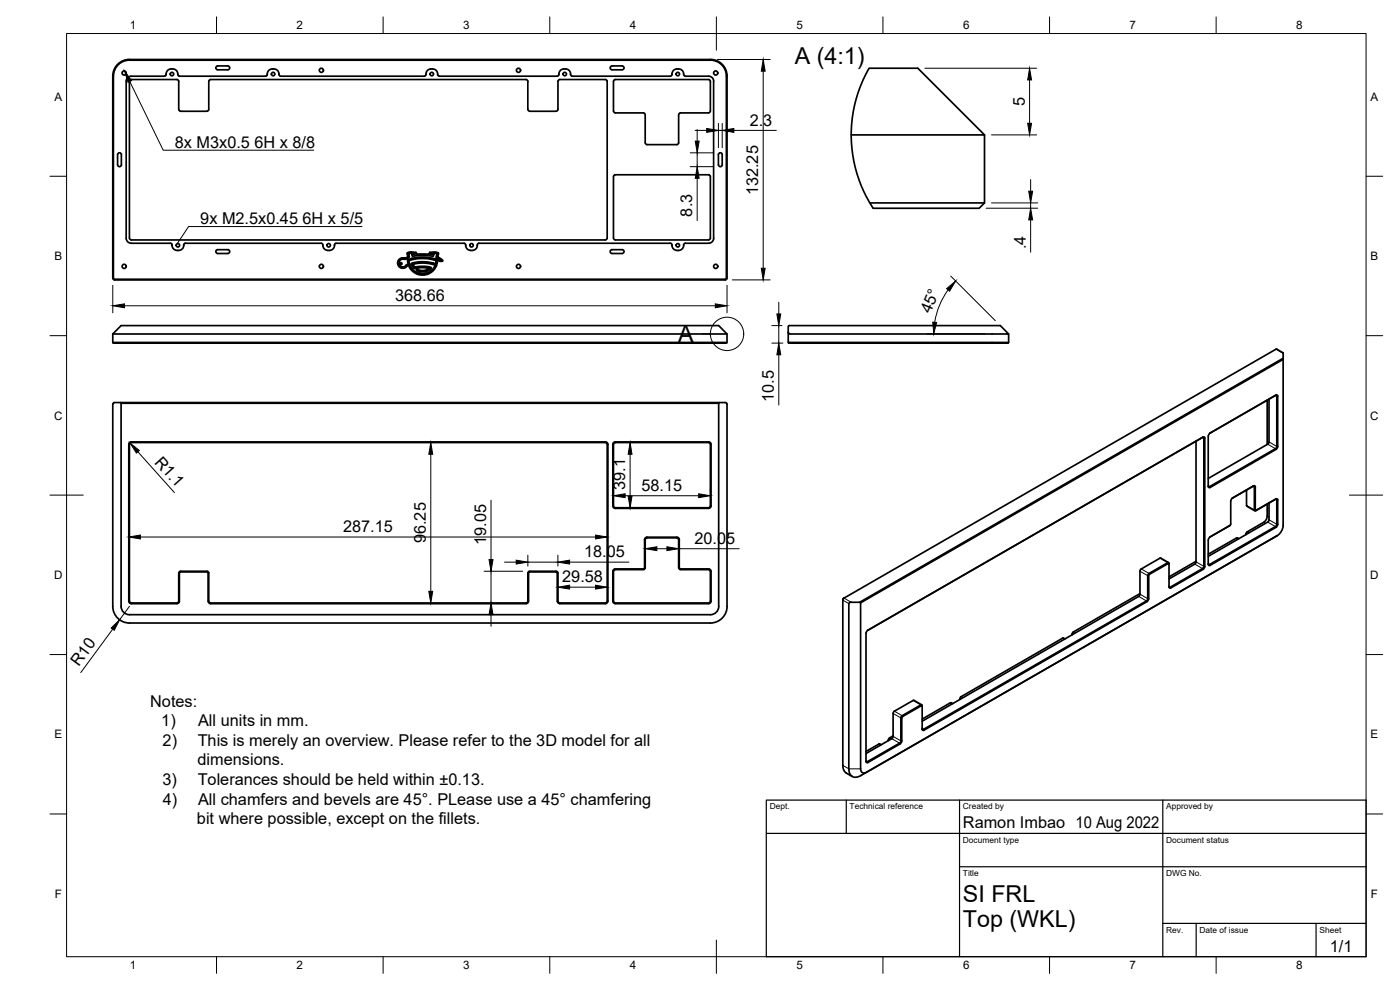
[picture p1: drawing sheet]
<svg xmlns="http://www.w3.org/2000/svg" width="420mm" height="297mm" viewBox="0 0 420 297" stroke-linecap="round" stroke-linejoin="round" font-family="sans-serif">
<!-- layer: Visible -->
<g fill="none" stroke="#000" stroke-width=".51">
<path d="M38.8 18.1h174.4M38.9 18a4.8 4.8 0 0 0-4.9 4.8l.1 60.7 .1 .2 183.5 .1 .3-.3v-60.7a4.8 4.8 0 0 0-4.8-4.8M64.9 19.9l3.5-.1a.58 .58 0 0 1 .5 .6 .58 .58 0 0 1-.6 .5h-3.2l-.3-.5zM183.3 19.9l.4-.1h3a.58 .58 0 0 1 .6 .6 .58 .58 0 0 1-.6 .5h-3.2l-.4-.5zM213.2 17.9l-174.3-.1a5 5 0 0 0-5.1 5v60.7l.6 .5M213.2 17.8a5 5 0 0 1 5 5v60.7l-.5 .5M39.3 22.9h10M39.4 22.9a1.49 1.49 0 0 0-1.5 1.5v47.1a1.49 1.49 0 0 0 1.5 1.5M49.8 22.2v.4l-.4 .2M51.4 20.7a1.72 1.72 0 0 1 2 1.9l.5 .2M51.4 20.7a1.49 1.49 0 0 0-1.5 1.5M53.8 22.9h25.9"/>
<path d="M63.2 23.9h94.7l.5 .5v8.4M63.2 23.9l-.5 .5v8.4l-.6 .6h-7.9l-.5-.3-.1-8.7-.2-.5h-14l-.5 .2v47.3l.5 .6M79.7 22.8l.5-.2a1.82 1.82 0 0 1 1.8-1.9 1.82 1.82 0 0 1 1.8 1.9l.4 .2M84.2 22.9h43.1M129.8 20.7a1.72 1.72 0 0 0-2 1.9l-.5 .2M129.8 20.7a1.67 1.67 0 0 1 1.6 1.9l.4 .2M131.8 22.9h35.4M158.4 32.8l.6 .6h7.9M167.7 22.2v.4l-.5 .2M167.7 22.2a1.79 1.79 0 0 1 2-1.5 1.79 1.79 0 0 1 1.6 1.9l.4 .2M171.7 22.9h29.5M181.7 23.9h-14l-.2 .5-.1 8.4-.5 .6"/>
<path d="M181.7 23.9l.5 .5v47l-.5 .6M193.1 33.9l.5 .5 .1 8.4 .2 .5h9.5l.3-.5 .1-8.7 .4-.2h8.4l.5-.3v-9.5l-.4-.2h-28.3l-.3 .5 .1 9.2 .5 .3h8.4M201.2 22.8l.4-.2a1.82 1.82 0 0 1 1.8-1.9 1.82 1.82 0 0 1 1.8 1.9l.5 .2M205.7 22.9h7a1.49 1.49 0 0 1 1.5 1.5M214.2 24.4v47.1M35.5 46l.4-.2 .5 .4v3.2a.58 .58 0 0 1-.5 .6 .58 .58 0 0 1-.6-.6zM215.8 46l.4-.2 .5 .4 .1 3.2a.58 .58 0 0 1-.6 .6 .58 .58 0 0 1-.6-.6zM255.5 40.5h40l-20-20h-14.7l-2.5 5.1-1.3 3.8-.9 4.2-.6 4.9v3.9l.4 4.3 1 4.3 1.3 4.1 1.6 3.4 2.3 4h31.8l1.6-1.6M295.5 40.5v20.4h-34.5M39.3 73h11.8l.5 .2v.4M39.4 72h142.3M51.6 73.6a1.49 1.49 0 0 0 1.5 1.5"/>
<path d="M53.1 75.1h.5M55.1 73.6a1.49 1.49 0 0 1-1.5 1.5M55.6 73h40.8M55.6 73l-.4 .2-.1 .4M65.3 74.9h3M65.4 74.9a.58 .58 0 0 0-.6 .6 .58 .58 0 0 0 .5 .6h3.1a.58 .58 0 0 0 .5-.6 .58 .58 0 0 0-.5-.6M96.4 73l.4 .2 .1 .4M96.9 73.6a1.49 1.49 0 0 0 1.5 1.5M98.4 75.1h.5M100.4 73.6l.1-.4 .4-.2h38.3l.5 .2v.4M100.4 73.6a1.49 1.49 0 0 1-1.5 1.5M119.7 77.9l.8-.5h1.3l.5-.3 .1-.1-.2-1 .9-.4 1.7 .1 .2 .6h3.8l.2-.6 1.8-.1 .8 .4-.2 1.1 1.5 1.1-.2 .2-1-.1 .1-.3h.3l-1.2-.6 .3-1.2-.3-.1-.6-.1-.3 .9-2.4-.3-3.8 .3-.3-.9h-.3l-.6 .2 .3 .8-.5 .6-1.9 .2-.7 .6v1l.7 .6h.7l.8-.6 .3 .1-.5 .7-1.1 .3-.8-.4-.5-.5-.1-1z"/>
<path d="M122.3 77.9l2.6-.6 2.9-.1 3.2 .6 .3 .2v.5l-.3 .6-.2-.9-3-.6h-2.2l-2.3 .4a.64 .64 0 0 0-.6 .4 .64 .64 0 0 0 .2 .7l.6 1.3 .7 .8 1 .6 1.4 .3 1.2-.1 1.3-.6 .7-.6 .8-1.2-3.2-.7-3.4 .4 .5 .8 3.1-.2 1.8 .4-1.1 1-2 .3-1.1-.4-.2-.4 2.2 .4 1.5-.7-2.3-.2-2 .3-.6-.6-.3-1 2.2-.4h2.3l2.9 .6 .2 .3-.8 1.3-1.2 1.1-1.4 .6h-1.8l-1.6-.7-1.1-1.1-.7-1.5zM124 76.1h.5l.1 .2-.5 .1zM139.8 73.6a1.49 1.49 0 0 0 1.5 1.5M141.2 75.1h.6M143.2 73.6l.1-.4 .4-.2h57.5l.4 .2 .1 .4M143.3 73.6a1.49 1.49 0 0 1-1.5 1.5M183.7 74.9h3M183.7 74.9a.58 .58 0 0 0-.6 .6 .58 .58 0 0 0 .6 .6h3a.58 .58 0 0 0 .6-.6 .58 .58 0 0 0-.6-.6M184.7 72h27.9M184.7 72l-.6-.6v-18.4l.6-.6 28.2 .1 .3 .5v18.4l-.5 .6M201.7 73.6a1.49 1.49 0 0 0 1.5 1.5M203.2 75.1h.5"/>
<path d="M205.2 73.6a1.49 1.49 0 0 1-1.5 1.5M214.2 71.5a1.49 1.49 0 0 1-1.5 1.5h-7l-.5 .2v.4M34.4 84h183.3M236.6 99.7v-1.8l.2-.2h63.4l2.5 2.5h-65.6M236.6 99.7v3.1M236.6 99.7l.5 .5M33.8 100.2l2.5-2.5h179.4l2.5 2.5v2.6M33.8 102.8h184.4l-.2 .2h-184zM33.8 100.2h184.4M33.8 100.2v2.6M236.6 102.8h66.1l-.2 .2h-65.7zM302.7 100.2v2.6"/>
<path d="M380.9 119.7v12.9l-.2 .5-18.1 10.5M382.8 118.6l.4 .3v15l-.2 .5-20 11.6M385.1 107.8l-126.8 73.1v49.8M385.1 107.8v49.8l-.5 1.8-1.3 1.3M385.1 107.8v-.3l-127.1 73.2h-2.5M385.1 107.5v-1.6l-2.2-1.1-129.6 74.7M33.8 121.3v60.6a5 5 0 0 0 5.1 5h174.3M36.2 120.8l.1 .2M181.7 132.8l-142.6 .1-.3 .4 .1 47.3 .5 .3 14-.1 .2-.4 .1-8.7 .5-.3h7.9l.6 .5v8.5l.5 .5M181.7 132.6h-142.6l-.4 .7v47.4l.7 .4h13.7l.5-.2 .2-.5M181.7 132.6l.5 .2 .2 .5v47.1l-.2 .5-.5 .2M181.7 132.8l.5 .5v47.1l-.5 .5"/>
<path d="M184.1 132.8l.6-.2h28.2l.5 .7-.1 18.8-.7 .4h-28.2l-.5-.7v-18.5zM184.2 133.1l.5-.3 28.2 .1 .3 .4-.1 18.8-.5 .2-28.2-.1-.3-.4zM215.7 121h-179.4v60.9a2.51 2.51 0 0 0 2.6 2.5h174.3M215.7 121v60.9a2.51 2.51 0 0 1-2.5 2.5M215.7 121l.2-.2h-181.5l-.5 .5M215.9 120.8h1.8l.5 .5M218.2 121.3v60.6a5 5 0 0 1-5 5M358.9 132.4v36.4l-.3 .4-7.8 4.5M360.9 131.2l.4 .3-.1 38.7-.3 .4-9.7 5.6-.4-.3M380.3 120.1v13.3M362.6 145.8l.4 .2M363.2 146.3h-.3l-.3-.3 .2-15.7 .3-.3 19.8-11.4h.5l-.1 15.9-.4 .3-19.7 11.5"/>
<path d="M369 157.8l.1-.1-6 3.4M374.1 147l.1 4.9M374.2 151.9l2.4 1.4M376 145.9l.4 .2 .1 7.1h.4l5.9-3.4 .4 .2M377 153.1l5.9-3.4h.5l.1 7.6-.4 .8-20.2 11.6-.3-.4v-7.3l.6-.9M377 153.1l-.3-.1v-6.9l-.2-.4-6.6 3.7-.4 .4-.1 7.4-.3 .5M380.3 151.2v3.7l-.4 1.2-.7 .6-4.9 2.9-.4 .8M380.9 150.9v5.1l-.2 .5-18.1 10.4M382.8 158l-19.8 11.4M383.2 150v7.3l-.4 .7M53.8 171.9v8.5M53.8 171.9l.4-.3h8.1l.2 .3v8.5l.2 .5 .5 .2"/>
<path d="M158.4 171.9v8.5l-.5 .5h-94.7M166.9 171.6h-7.9l-.3 .2-.1 8.6-.2 .5-.5 .2h-94.7M166.9 171.4h-7.9l-.6 .5M166.9 171.6l.4 .3-.1 8.5 .5 .7h14M166.9 171.4l.5 .5v8.5l.3 .4 14 .1M193.4 170.3l-.3 .4M193.4 170.4v-8.5l.3-.5 .5-.2h8.9l.6 .2 .2 .5v8.5M193.6 170.4l.1-8.5 .5-.5 9.2 .1 .3 .4v8.5M193.6 170.3l-.5 .6M203.7 170.3l.5 .6h8.4l.5 .3 .1 9.2-.3 .4h-28.5l-.3-.4 .1-9.2 .5-.3h8.4M203.9 170.3l.3 .4h8.4l.6 .2 .2 .5v9l-.2 .5-.5 .2h-28l-.6-.2-.2-.5v-8.9l.2-.6 .6-.2h8.4M253.3 179.5l-.4 .6 .1 50.2a2.22 2.22 0 0 0 1 1.6"/>
<path d="M253.3 179.4l-.3 .7M342.1 178.1l-20 11.5-.4 .9M350.6 169.1l-5.8 3.5-.1 7-.5 .9M350.6 169.1l.2 .1M350.7 168.8l-2.4-1.4-6 3.5-.2 .5v6.9l-.3 .6-65 37.5M358.9 168.4l-8.1 4.7M362.6 169.1l.4 .3M371.1 161.4l-8.5 4.9M371.3 161.4l.5 .2M371.4 161.4h-.3M381.6 161.7h.1M383.3 160.7l-125 72a2.16 2.16 0 0 1-2.5 .3 2.16 2.16 0 0 1-1.1-2.3v-49.6"/>
<path d="M383.3 160.7l-1.7 1M255.5 180.7l-.7 .4M258 180.7l.3 .2M260.4 189.1l100.7-58 .4 .1 .1 38.7-.3 .8-10.2 5.8-.3-.4v-7l-.4-.3-5.6 3.3-.3 .4v7.1l-.4 .7-66.9 38.5-.4-.2M260.4 189.1l-.5 .9 .1 38.7 .4 .1 9.9-5.8 .3-.7 .1-7.1 5.8-3.4 .3 .1M318.9 191.5l-30.5 17.5-.3 .6M318.9 191.5l.7 .2M344.2 180.5l-67.2 38.7-.2-.4v-7.1l-.4-.2-5.7 3.2-.3 .4v7.2M276.6 211.5l-2.4-1.4-6 3.4-.2 .6v6.9l-.2 .4-7.9 4.7M285.9 211.1l-.7-.2-8.4 4.9M288.1 209.7v.2M254 232l1.8 1"/>
<path d="M258.3 230.7a1.08 1.08 0 0 0 .5 1.1 1.08 1.08 0 0 0 1.3-.1M263.8 223.3l-3.9 2.2M263.8 223.2l.6 .3M266.6 222v.2M268 220.8l-1 .6-.4 .6M270 223l-9.7 5.5-.4-.2M270.4 222.3l-.4 .7"/>
<circle cx="37.3" cy="21.9" r=".62"/>
<circle cx="51.6" cy="22.2" r=".52"/>
<circle cx="82" cy="22.2" r=".52"/>
<circle cx="96.4" cy="21.1" r=".62"/>
<circle cx="129.6" cy="22.2" r=".52"/>
<circle cx="155.6" cy="21.1" r=".62"/>
<circle cx="169.5" cy="22.2" r=".52"/>
<circle cx="203.4" cy="22.2" r=".52"/>
<circle cx="214.8" cy="21.9" r=".62"/>
<circle cx="37.3" cy="79.9" r=".62"/>
<circle cx="53.4" cy="73.6" r=".52"/>
<circle cx="96.4" cy="79.9" r=".62"/>
<circle cx="98.6" cy="73.6" r=".52"/>
<circle cx="120.3" cy="79.1" r=".32"/>
<circle cx="129.5" cy="76.2" r=".23"/>
<circle cx="141.5" cy="73.6" r=".52"/>
<circle cx="155.6" cy="79.9" r=".62"/>
<circle cx="203.4" cy="73.6" r=".52"/>
<circle cx="214.8" cy="79.9" r=".62"/>
</g>
<!-- layer: Visible Narrow -->
<g fill="none" stroke="#000" stroke-width=".3">
<path d="M382.9 104.8l2.2 1.2M382.9 118.6h-.1l.7 .3M361 131.2h-.1l.7 .3M380.4 133.3l2.5 1.6M380.9 132.6l2.6 1.3M362.6 145.8l.6 .5M369.1 157.7l-.1 .1M374.1 151.6l2.6 1.4M374.3 159.6l.5 .3M376.2 145.8l-.2 .1 .7 .2M377 153.1l-.2 .1M379.2 156.7l.6 .3"/>
<path d="M380.3 154.9l.6 .3M380.4 156.6l2.5 1.6M380.9 156l2.6 1.3M382.9 149.7l-.1 .1 .7 .2M253.3 179.5l2.2 1.2M341.7 179l2.5 1.5M342.1 178.3l2.6 1.3M342.1 171.4l2.6 1.3M342.5 170.7l2.5 1.6M348.1 167.5l2.5 1.6M350.8 175.9l.6 .5M358.6 169.3l2.4 1.5"/>
<path d="M358.9 168.6l2.7 1.3M362.6 169.1l.6 .5M371.1 161.4l.5 .3M373.9 160.2l.2 .1M373.9 160.3l.1 .1M383.3 160.7l-1.7 1M252.9 180.1l1.8 1M318.9 191.5l.5 .3M321.7 190.3l.2 .1M321.7 190.4h.1M322.1 189.6l.5 .4M268 214.1l2.6 1.3"/>
<path d="M268.4 213.4l2.5 1.6M274 210.2l2.5 1.6M276.8 218.6l.5 .5M285.2 210.9l.6 .3M288.1 209.7l.1 .1M288.1 209.8h.1M288.4 209l.5 .3M252.9 229.6l1.8 1.1h3.6M259.9 228.3l.5 .5M260.1 231.7l-1.8 1M263.8 223.3l.5 .2M266.6 222l.2 .1"/>
<path d="M266.6 222.2h.1M267 221.4l.5 .3M267.6 221.6l2.5 1.6M268 220.9l2.6 1.4"/>
</g>
<!-- layer: Border -->
<g fill="none" stroke="#000" stroke-width=".3">
<path d="M20 10.1h390v276.9h-390zM65 5.1v5M115 5.1v5M165 5.1v5M215 5.1v10M265 5.1v5M315 5.1v5M365 5.1v5M15 52.9h5M410 52.9h5M15 100.7h5M410 100.7h5"/>
<path d="M15 148.6h10M405 148.6h10M15 196.4h5M410 196.4h5M15 244.2h5M410 244.2h5M65 287v5M115 287v5M165 287v5M215 282.1v9.9M265 287v5M315 287v5"/>
<path d="M365 287v5"/>
</g>
<!-- layer: TitleBlock -->
<path d="M230 240.1h180v46.9h-180zM230 250h180M254 240.1v9.9M288 240.1v46.9M349 240.1v46.9M288 260.1h122M349 277.1h61M359 277.1v9.9M395 277.1v9.9" fill="none" stroke="#000" stroke-width=".36"/>
<!-- layer: Dimensions -->
<g fill="none" stroke="#000" stroke-width=".3">
<path d="M215.3 17.9h15.8M208.6 39.1h3.5M209.2 38.8v3.5M215.6 37v7.3M215.6 39.1h1.1M216.7 37v7.3M220.2 39.1h12.8M229 21.4v59.1M277.6 20.5h33.5M309 24v13M207.1 45.9h7M207.1 50h7"/>
<path d="M209.2 45.9v4.1M209.2 53.5v12.7M297.6 40.5h13.5M309.3 53.9v3.5M296 62.5h15.4M297.6 60.9h13.8M309.3 60.9v1.6M309.3 66v9.7M33.8 85.6v8.3M37.4 91.7h177.3M218.2 85.6v8.3M219.8 84h11.3"/>
<path d="M231.6 97.7h3.1M233.7 90.7v3.5M233.7 97.7v5.2M284.5 87a22.4 22.4 0 0 0-4 9.7M285.3 82.8l13.4 13.4M231.6 102.9h3.4M233.7 106.5v15M278.1 100.2h17.5M41.4 135.5l10.9 12.3M129.3 136.3v41.1M189.1 136.3v12.6M147.4 150.1v17.8"/>
<path d="M184.1 146.6v.9M187.6 148.7h22.1M213.2 146.6v.9M42.1 161.1h136.6M145.3 171.4h11.6M147.4 171.4v9.5M151.4 168.7h3.5M158.4 166.6v3.2M158.4 168.7h9M167.4 166.6v3.2M170.9 176.2h7.8M170.9 168.7h17.8"/>
<path d="M197.1 164.6h3.1M203.6 164.6h18.2M33.8 188.8l-9.6 13M38.9 181.9l-3 4.1M147.4 184.4v3.5M149.2 180.9h.3"/>
</g>
<g fill="#000" stroke="#000" stroke-width=".3">
<path d="M212.1 38.6l3.5 .5-3.5 .6zM216.7 39.1l3.5-.5v1.1zM229 17.9l.6 3.5h-1.1zM309 20.5l.6 3.5h-1.2zM308.4 37h1.2l-.6 3.5zM208.7 42.3h1.1l-.6 3.6zM209.2 50l.6 3.5h-1.1zM308.7 57.4h1.2l-.6 3.5zM309.3 62.5l.6 3.5h-1.2zM33.8 91.7l3.6-.5v1.1zM214.7 91.2l3.5 .5-3.5 .6zM228.5 80.5h1.1l-.6 3.5z"/>
<path d="M233.2 94.2h1.1l-.6 3.5zM279.9 96.7l1.2 .1-.9 3.4zM284.1 86.6l2.7-2.3-1.8 3.1zM233.7 102.9l.6 3.6h-1.1zM39 132.9l2.8 2.3-.9 .7zM129.3 132.8l.6 3.5h-1.2zM189.1 132.8l.6 3.5h-1.2zM184.1 148.7l3.5-.5v1.1zM188.5 148.9h1.2l-.6 3.4zM209.7 148.2l3.5 .5-3.5 .6zM38.7 161.1l3.4-.6v1.2zM128.7 177.4h1.2l-.6 3.5z"/>
<path d="M146.8 167.9h1.2l-.6 3.5zM154.9 168.1l3.5 .6-3.5 .5zM167.4 176.2l3.5-.6v1.1zM167.4 168.7l3.5-.6v1.1zM178.7 160.5l3.5 .6-3.5 .6zM178.7 175.6l3.5 .6-3.5 .5zM193.6 164.6l3.5-.6v1.2zM200.2 164l3.4 .6-3.4 .6zM33.4 188.4l2.5-2.4-1.6 3.1zM147.4 180.9l.6 3.5h-1.2z"/>
</g>
<!-- layer: Annotations -->
<path d="M37.4 21.3l2.1 2.9-1.1 .5z" fill="#000" stroke="#000" stroke-width=".3"/>
<g fill="none" stroke="#000" stroke-width=".3">
<path d="M38.9 24.5l10.1 20.6h45.2M108.6 68h-52l-3.7 5.6M210.7 100.2h2.5"/>
<circle cx="218.2" cy="100.2" r="5"/>
</g>
<g font-size="7">
<text x="238.5" y="19.1">A (4:1)</text>
<text x="203.5" y="102.7">A</text>
<text x="289" y="270.6">SI FRL</text>
<text x="289" y="278.1">Top (WKL)</text>
</g>
<g font-size="4.9">
<text x="307.5" y="31.8" transform="rotate(-90 307.5 31.8)">5</text>
<text x="225" y="37.7">2.3</text>
<text x="52.5" y="44.4">8x M3x0.5</text>
<text x="76.4" y="44.4">6H x 8/8</text>
<text x="227.6" y="58.6" transform="rotate(-90 227.6 58.6)">132.25</text>
<text x="207.8" y="65" transform="rotate(-90 207.8 65)">8.3</text>
<text x="60.1" y="67.3">9x M2.5x0.45</text>
<text x="90.8" y="67.3">6H x 5/5</text>
<text x="307.9" y="74.7" transform="rotate(-90 307.9 74.7)">.4</text>
<text x="118.6" y="90.3">368.66</text>
<text x="279.2" y="94.3" transform="rotate(-67 279.2 94.3)">45°</text>
<text x="232.3" y="120.7" transform="rotate(-90 232.3 120.7)">10.5</text>
<text x="46.2" y="138.8" transform="rotate(48 46.2 138.8)">R1.1</text>
<text x="187.6" y="147" transform="rotate(-90 187.6 147)">39.1</text>
<text x="192.5" y="147.3">58.15</text>
<text x="103" y="159.7">287.15</text>
<text x="127.8" y="163" transform="rotate(-90 127.8 163)">96.25</text>
<text x="145.9" y="163.5" transform="rotate(-90 145.9 163.5)">19.05</text>
<text x="175.3" y="167.2">18.05</text>
<text x="208.4" y="163.2">20.05</text>
<text x="168.7" y="174.7">29.58</text>
<text x="23.7" y="200.1" transform="rotate(-54 23.7 200.1)">R10</text>
<text x="45.1" y="212">Notes:</text>
<text x="48.4" y="217.9">1)</text>
<text x="59.5" y="217.9">All units in mm.</text>
<text x="48.8" y="223.8">2)</text>
<text x="59.3" y="223.8">This is merely an overview. Please refer to the 3D model for all</text>
<text x="59.3" y="229.6">dimensions.</text>
<text x="48.7" y="235.5">3)</text>
<text x="59.3" y="235.5">Tolerances should be held within ±0.13.</text>
<text x="48.9" y="241.4">4)</text>
<text x="59.5" y="241.4">All chamfers and bevels are 45°. PLease use a 45° chamfering</text>
<text x="59.1" y="247.3">bit where possible, except on the fillets.</text>
<text x="289" y="248.5">Ramon Imbao 10 Aug 2022</text>
<text x="399.1" y="285.7">1/1</text>
</g>
<g font-size="3.5">
<text x="39" y="8.8">1</text>
<text x="89" y="8.8">2</text>
<text x="139" y="8.8">3</text>
<text x="189" y="8.8">4</text>
<text x="239" y="8.8">5</text>
<text x="289" y="8.8">6</text>
<text x="339" y="8.8">7</text>
<text x="389" y="8.8">8</text>
<text x="16.3" y="30.2">A</text>
<text x="411.3" y="30.2">A</text>
<text x="16.3" y="78">B</text>
<text x="411.3" y="78">B</text>
<text x="16.2" y="125.9">C</text>
<text x="411.2" y="125.9">C</text>
<text x="16.2" y="173.7">D</text>
<text x="411.2" y="173.7">D</text>
<text x="16.3" y="221.6">E</text>
<text x="411.3" y="221.6">E</text>
<text x="16.4" y="269.4">F</text>
<text x="411.4" y="269.4">F</text>
<text x="39" y="290.8">1</text>
<text x="89" y="290.8">2</text>
<text x="139" y="290.8">3</text>
<text x="189" y="290.8">4</text>
<text x="239" y="290.8">5</text>
<text x="289" y="290.8">6</text>
<text x="339" y="290.8">7</text>
<text x="389" y="290.8">8</text>
</g>
<g font-size="2.5">
<text x="231" y="242.9">Dept.</text>
<text x="255" y="242.9">Technical reference</text>
<text x="289" y="242.9">Created by</text>
<text x="350" y="242.9">Approved by</text>
<text x="289" y="252.8">Document type</text>
<text x="350" y="252.8">Document status</text>
<text x="289" y="262.9">Title</text>
<text x="350" y="262.9">DWG No.</text>
<text x="350" y="279.9">Rev.</text>
<text x="360" y="279.9">Date of issue</text>
<text x="396" y="279.9">Sheet</text>
</g>
</svg>
